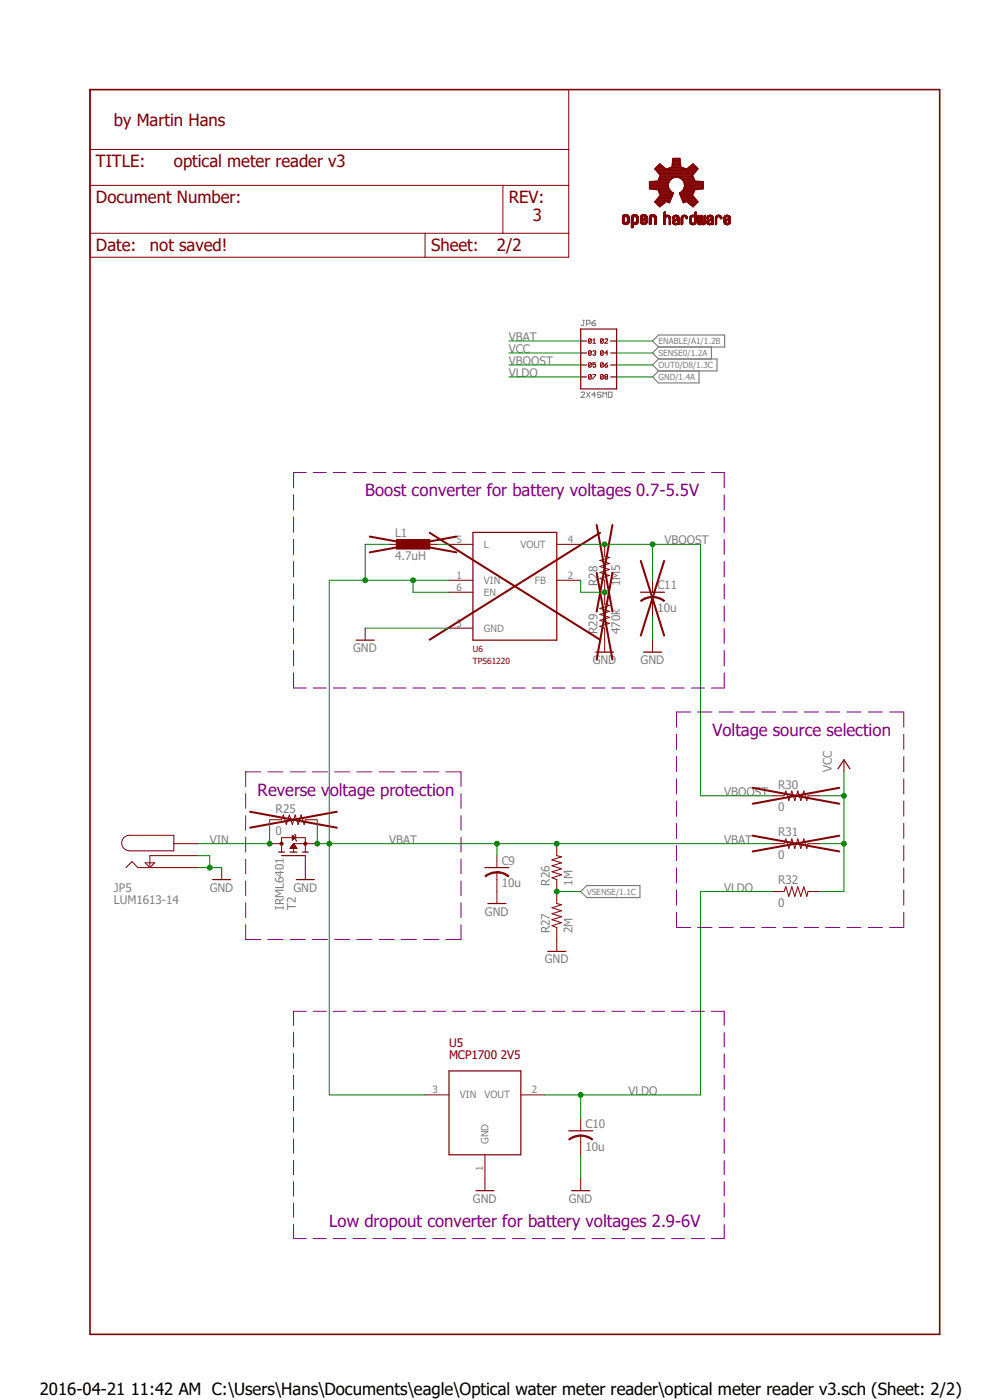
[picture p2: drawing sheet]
<svg xmlns="http://www.w3.org/2000/svg" width="210mm" height="297mm" viewBox="0 0 210 297" stroke-linecap="round" stroke-linejoin="round" font-family="sans-serif">
<path d="M18.6 18.5l181.1 265M199.7 18.5l-181.1 265" fill="none" stroke="#fff" stroke-width=".21"/>
<path d="M123.6 67.9h.4M123.8 67.9v1l-.2 .2-.4-.2M124.4 68.7h.6l.2-.2v-.4l-.2-.2h-.6v1.2M125.6 68.5h.6l.2 .4-.6 .2-.2-.2zM126.4 67.9l-.5 .2-.3 .4M123.2 83.4l.2-.2h.4l.2 .2v.2l-.8 .7h.8M124.4 83.2l.8 1.1M125.2 83.2l-.8 1.1M126.4 83.8h-.8l.6-.6v1.1M127.5 83.4l-.2-.2h-.4l-.2 .2 .2 .4h.4l.2 .1-.2 .4h-.4l-.2-.1M127.9 84.3v-1.1l.4 .4 .4-.4v1.1M129.1 83.2h.6l.1 .2v.8l-.1 .1h-.6z" fill="none" stroke="#808080" stroke-width=".21"/>
<path d="M138.4 72.3l1.3-1.2h14v2.5h-14zM139.7 78.7l-1.3 1.3 1.3 1.2h8.6v-2.5M139.7 76.2h12.4v2.5h-12.4M139.7 76.2l-1.3 1.2 1.3 1.3M139.7 73.6l-1.3 1.3 1.3 1.3M150.9 73.6v2.6M123.2 189.1l1.3-1.2h11.3v2.5h-11.3z" fill="none" stroke="#808080" stroke-width=".25"/>
<path d="M95.2 115.5h5.1M118.1 115.5h5.1M95.2 123.1h5.1M95.2 125.6h5.1M95.2 133.3h5.1M118.1 123.1h5.1M138.4 126.7v1.5" fill="none" stroke="#800000" stroke-width=".21"/>
<path d="M100.3 112.9h17.8v22.9h-17.8zM135.9 125.6h5.1" fill="none" stroke="#800000" stroke-width=".25"/>
<path d="M91.1 113l36.2 22.7M127.3 113l-36.2 22.7" fill="none" stroke="#800000" stroke-width=".42"/>
<path d="M138.4 126.5a4 4 0 0 1 2.6 .9l-.2 .2a4.1 4.1 0 0 0-2.4-.8z" fill-rule="evenodd" fill="#800000"/>
<path d="M138.4 126.5a4 4 0 0 1 2.6 .9l-.2 .2a4.1 4.1 0 0 0-2.4-.8z" fill="none" stroke="#800000" stroke-width=".21"/>
<path d="M135.9 127.4a3.6 3.6 0 0 1 2.5-.9v.3a4.1 4.1 0 0 0-2.4 .8z" fill-rule="evenodd" fill="#800000"/>
<path d="M135.9 127.4a3.6 3.6 0 0 1 2.5-.9v.3a4.1 4.1 0 0 0-2.4 .8zM138.4 123.1v2.5M138.4 128.2v2.5" fill="none" stroke="#800000" stroke-width=".21"/>
<path d="M135.9 119l5 15.8M140.9 119l-5 15.8" fill="none" stroke="#800000" stroke-width=".42"/>
<path d="M84.1 114.5h7.1v2h-7.1z" fill-rule="evenodd" fill="#800000"/>
<path d="M82.5 115.5h2.6M84.1 114.5h7.1v2h-7.1zM90.2 115.5h2.5M105.4 185.1v1.5" fill="none" stroke="#800000" stroke-width=".21"/>
<path d="M78.4 113.8l18.4 3.4M96.8 113.8l-18.4 3.4" fill="none" stroke="#800000" stroke-width=".42"/>
<path d="M102.9 184.1h5" fill="none" stroke="#800000" stroke-width=".25"/>
<path d="M105.4 184.9a4.2 4.2 0 0 1 2.6 .9l-.2 .2a3.8 3.8 0 0 0-2.4-.8z" fill-rule="evenodd" fill="#800000"/>
<path d="M105.4 184.9a4.2 4.2 0 0 1 2.6 .9l-.2 .2a3.8 3.8 0 0 0-2.4-.8z" fill="none" stroke="#800000" stroke-width=".21"/>
<path d="M102.9 185.8l.2-.2a3.7 3.7 0 0 1 2.3-.6v.2a3.9 3.9 0 0 0-2.4 .8z" fill-rule="evenodd" fill="#800000"/>
<g fill="none" stroke="#800000" stroke-width=".21">
<path d="M19.1 19h101.5v35.6h-101.5zM19.1 39.3h101.5M19.1 31.7h101.5M106.7 39.3v10.2M19.1 49.5h101.5M90.2 49.5v5.1M128.3 115.5v2.5l1 .3-2 .6 2 .6-2 .7 2 .6-2 .7 2 .6-2 .6 1 .4v5.1l1 .2-2 .7 2 .6-2 .6 2 .7-2 .6 2 .6-2 .7 1 .4v5M77.5 133.3v2.5M138.4 135.8v2.5M163.8 168.8h2.5l.4-1 .6 2 .7-2 .6 2 .6-2 .7 2 .6-2 .7 2 .2-1h2.5M163.8 179h2.5l.4-1 .6 2 .7-2 .6 2 .6-2 .7 2 .6-2 .7 2 .2-1h2.5M179 161.2v2.5"/>
<path d="M47 184.1v2.5M102.9 185.8l.2-.2a3.7 3.7 0 0 1 2.3-.6v.2a3.9 3.9 0 0 0-2.4 .8zM105.4 181.5v2.6M105.4 186.6v2.5M163.8 189.1h2.5l.4-1 .6 2.1 .7-2.1 .6 2.1 .6-2.1 .7 2.1 .6-2.1 .7 2.1 .2-1.1h2.5M123.2 240.9v1.5"/>
</g>
<path d="M126.6 111.4l3.3 18.4M129.9 111.4l-3.3 18.4M126.6 121.5l3.3 18.4M129.9 121.5l-3.3 18.4M159.7 167.1l18.4 3.4M159.7 177.3l18.4 3.3M178.1 167.1l-18.4 3.4M178.1 177.3l-18.4 3.3" fill="none" stroke="#800000" stroke-width=".42"/>
<path d="M75.6 135.8h3.8M126.4 138.3h3.8M136.5 138.3h3.8M177.8 163.1l1.2-1.9 1.3 1.9M45.1 186.6h3.8M120.6 239.9h5.1" fill="none" stroke="#800000" stroke-width=".25"/>
<path d="M19.1 19h180.2v264.1h-180.2z" fill="none" stroke="#800000" stroke-width=".34"/>
<path d="M123.2 240.8a4 4 0 0 1 2.5 .9l-.1 .2a4.1 4.1 0 0 0-2.4-.9z" fill-rule="evenodd" fill="#800000"/>
<path d="M123.2 240.8a4 4 0 0 1 2.5 .9l-.1 .2a4.1 4.1 0 0 0-2.4-.9z" fill="none" stroke="#800000" stroke-width=".21"/>
<path d="M120.7 241.7a3.6 3.6 0 0 1 2.5-.9v.2a4.1 4.1 0 0 0-2.4 .9z" fill-rule="evenodd" fill="#800000"/>
<path d="M62.5 177l.2 .2v1l.3 .3M64.8 179h-2.5v1.8M59.7 180.8v-3.1h5.1v3.1M123.2 237.4v2.5M120.7 241.7a3.6 3.6 0 0 1 2.5-.9v.2a4.1 4.1 0 0 0-2.4 .9zM123.2 242.4v2.6M123.2 250.1v2.5" fill="none" stroke="#800000" stroke-width=".21"/>
<path d="M59.1 180.8h1.3M59.7 181.5h5.1M61.5 180.8h1.5M64.1 180.8h1.3M121.3 252.6h3.8" fill="none" stroke="#800000" stroke-width=".25"/>
<circle cx="64.8" cy="179" r=".33" fill="#800000"/>
<circle cx="64.8" cy="179" r=".33" fill="none" stroke="#800000" stroke-width=".21"/>
<circle cx="59.7" cy="179" r=".33" fill="#800000"/>
<g fill="none" stroke="#800000" stroke-width=".21">
<path d="M132 47h.5M132 46.9h.4M132 46.8h.4M132 46.7h.4M132 46.6h.4M132 46.5h.4M132 46.4h.4M132 46.3h.4M132 46.2h.4M132 46.1h.5M132.1 47.2h.6M132.1 47.2h.5"/>
<path d="M132.1 47.1h.4M132.1 46h.5M132.1 45.9h.5M132.1 47.3h1.3M132.1 45.9h1.3M132.2 47.4h1.1M132.2 45.8h1.2M132.2 45.8h1.1M132.2 47.5h1.1M132.2 45.7h1.1M132.3 47.5h.9M132.3 45.7h1"/>
<path d="M132.3 45.6h.9M132.4 47.6h.7M132.5 45.6h.5M132.5 47.6h.5M132.5 46l-.4 .1M132.6 45.5h.3M132.7 47.7h.1M132.8 47.2h.6M132.9 45.9h.5M132.9 47.2h.6M132.9 46h.6M133 47.2h.5"/>
<path d="M133 47.1h.5M133 46h.5M133.1 47h.4M133.1 46.9h.4M133.1 46.8h.4M133.1 46.7h.4M133.1 46.6h.4M133.1 46.5h.4M133.1 46.4h.4M133.1 46.3h.4M133.1 46.2h.4M133.1 46.1h.4"/>
<path d="M133.9 48.3h.4M133.9 48.2h.4M133.9 48.1h.4M133.9 48h.4M133.9 47.9h.4M133.9 47.8h.4M133.9 47.7h.4M133.9 47.6h.5M133.9 47.6h1.1M133.9 47.5h1.3M133.9 47.4h1.4M133.9 47.2h.7"/>
<path d="M133.9 47.2h.6M133.9 47.1h.5M133.9 47h.5M133.9 46.9h.4M133.9 46.8h.4M133.9 46.7h.4M133.9 46.6h.4M133.9 46.5h.4M133.9 46.4h.4M133.9 46.3h.4M133.9 46.2h.4M133.9 46.2h.5"/>
<path d="M133.9 46.1h.5M134 48.3h.1M134 48.3h.2M134 46h.5M134 45.9h.5M134 45.9h1.3M134.1 45.8h1.2M134.2 45.7h1M134.2 45.6h.9M134.5 47.6h.4M134.5 45.6h.5M134.5 45.5h.3"/>
<path d="M134.6 47.7h.1M134.7 47.2h.6M134.8 45.9h.5M134.8 47.2h.6M134.9 46h.5M134.9 47.2h.5M135 47.1h.4M135 47h.4M135 46.9h.4M135 46.2h.4M135 46.1h.4M135 46.8h.4"/>
<path d="M135 46.7h.4M135 46.6h.4M135 46.5h.4M135 46.4h.4M135 46.3h.4M135.2 47.5h-1.3M135.3 47.3h-1.4M135.9 47.2h.5M135.9 47.1h.4M135.9 47h.4M135.9 46.9h.4M135.9 46.8h.6"/>
<path d="M135.9 46.8h.7M135.9 46.7h.8M135.9 46.6h1.1M135.9 46.6h1.2M135.9 46.5h1.3M135.9 46.4l1.4 .1M135.9 46.4h.3M135.9 46.3h.3M135.9 46.2h.4M135.9 46.1h.4M135.9 46h.5M135.9 47.3h1.3"/>
<path d="M135.9 47.2h.6M135.9 45.9h.6M135.9 45.9h1.3M136 45.8h1.2M136 47.4h1.1M136 47.4h1.2M136.1 47.5h1M136.1 45.7h1M136.1 47.5h.9M136.1 45.6h.9M136.3 47.6h.6M136.3 45.6h.6"/>
<path d="M136.4 47.6h.4M136.4 46.9h-.5M136.4 46.4h.9M136.4 45.5h.3M136.5 47.7h.2M136.5 46.4h.8M136.7 46.3h.6M136.7 47.2h.5M136.7 45.9h.5M136.7 46h.6M136.8 47.2h.5M136.8 46h.5"/>
<path d="M136.9 47.1h.4M136.9 46.2h.4M136.9 46.1h.4M136.9 47h.4M136.9 46.7h-1M136.9 46.9h.4M137 46.8h.3M137.2 46.7h.1M137.2 46.7v.1M137.8 47.6h.2M137.8 47.5h.3M137.8 47.4h.3"/>
<path d="M137.8 47.3h.3M137.8 47.2h.3M137.8 47.1h.3M137.8 47h.3M137.8 46.9h.3M137.8 46.8h.3M137.8 46.7h.3M137.8 46.6h.3M137.8 46.5h.3M137.8 46.4h.3M137.8 46.3h.3M137.8 46.2h.3"/>
<path d="M137.8 46.1h.4M137.8 47.6h.1M137.8 46h.5M137.8 45.9h.6M137.8 45.9h1.3M137.9 45.8h1.2M138 45.7h1M138 45.6h.9M138.1 47.5h-.3M138.3 46l-.5 .1M138.3 45.6h.5M138.3 45.5h.3"/>
<path d="M138.6 45.9h.5M138.7 46h.5M138.7 46l.5 .1M138.8 46.1h.4M138.9 47.6h.2M138.9 47.5h.3M138.9 47.4h.3M138.9 47.3h.3M138.9 47.2h.3M138.9 47.1h.3M138.9 47h.3M138.9 46.9h.3"/>
<path d="M138.9 46.8h.3M138.9 46.7h.3M138.9 46.6h.3M138.9 46.5h.3M138.9 46.4h.3M138.9 46.3h.3M138.9 46.2h.3M138.9 47.6h.1M139.2 47.5h-.3M140.9 47.6h.2M140.9 47.5h.3M140.9 47.4h.3"/>
<path d="M140.9 47.3h.3M140.9 47.2h.3M140.9 47.1h.3M140.9 47h.3M140.9 46.9h.3M140.9 46.8h.3M140.9 46.7h.3M140.9 46.6h.3M140.9 46.5h.3M140.9 46.4h.3M140.9 46.3h.3M140.9 46.2h.3"/>
<path d="M140.9 46.1h.3M140.9 46.1h.4M140.9 46h.6M140.9 45.9h1.2M140.9 45.8h1.2M140.9 45.8h1.1M140.9 45.7h1M140.9 45.7h.3M140.9 45.6h.3M140.9 45.5h.3M140.9 45.4h.3M140.9 45.3h.3"/>
<path d="M140.9 45.2h.3M140.9 45.1h.3M140.9 47.7h.1M140.9 45h.3M141.2 47.5h-.3M141.3 45.7h.5M141.4 46l-.5 .1M141.5 45.6h.1M141.7 46h.5M141.8 46h.4M141.9 46.1h.3M141.9 46.3h.3"/>
<path d="M141.9 46.2h.3M142 47.6h.1M142 47.6h.2M142 47.5h.2M142 47.4h.2M142 47.3h.2M142 47.2h.2M142 47.1h.2M142 47h.2M142 46.9h.2M142 46.8h.2M142 46.7h.2"/>
<path d="M142 46.6h.2M142 46.5h.2M142 46.4h.2M142.1 47.7h-.1M142.2 47.5h-.2M142.7 47.3h.4M142.7 47.2h.3M142.7 47h.3M142.7 47h.4M142.7 46.9h.4M142.7 46.4h.1M142.7 46.4h.3"/>
<path d="M142.7 46.3h.3M142.7 46.2h.3M142.7 46.1h.3M142.7 47.4h.9M142.7 47.4h.5M142.7 46.1h.4M142.8 47.5h.8M142.8 46.8h.6M142.8 46.8h.7M142.8 46h.5M142.8 45.9h1.2M142.9 46.7h.7"/>
<path d="M142.9 45.9h1M142.9 47.6h.7M142.9 46.7h1.2M142.9 45.8h1M143 45.8h.8M143 47.1h-.3M143 46.2l-.3 .1M143 47.6h.6M143.1 47.7h.5M143.1 45.7h.6M143.1 46.6h1M143.1 45.7h.5"/>
<path d="M143.2 46l-.5 .1M143.2 46.6h.9M143.3 47.7h.1M143.3 47.4h.3M143.3 46.9h-.6M143.3 46.5h.8M143.3 45.6h.2M143.4 47.7h.1M143.4 46.5h.7M143.5 46h.5M143.6 46l.4 .1M143.6 46.4h.5"/>
<path d="M143.7 46.1h.3M143.7 46.7h.4M143.7 46.4h.4M143.7 46.2h.4M143.7 46.1h.4M143.8 47.7h.1M143.8 47.6h.1M143.8 47.6h.3M143.8 47.5h.3M143.8 47.4h.3M143.8 47.3h.3M143.8 47.2h.3"/>
<path d="M143.8 47.1h.3M143.8 47h.3M143.8 46.9h.3M143.8 46.8h.3M143.8 46.3h.3M143.8 46.2h.3M144.5 47.6h.2M144.5 47.5h.3M144.5 47.4h.3M144.5 47.3h.3M144.5 47.2h.3M144.5 47.1h.3"/>
<path d="M144.5 47h.3M144.5 46.9h.3M144.5 46.8h.3M144.5 46.7h.3M144.5 46.6h.3M144.5 46.5h.3M144.5 46.4h.3M144.5 46.3h.3M144.5 46.2h.3M144.5 46.1h.4M144.6 47.7h-.1M144.6 46h.5"/>
<path d="M144.6 45.9h1.2M144.7 45.9h1M144.7 45.8h1M144.8 45.8h.8M144.9 45.7h.6M145 46l-.4 .1M145.1 45.6h.1M145.3 46h.5M145.4 46l.4 .1M145.5 46.1h.3M145.5 46.2h.3M145.6 46.4h.2"/>
<path d="M145.6 46.3h.2M145.6 46.2l.3 .1M146.3 47.1h.3M146.3 47h.3M146.3 46.9h.3M146.3 46.8h.3M146.3 46.7h.3M146.3 46.6h.3M146.3 46.5h.3M146.3 46.4h.3M146.3 46.3h.3M146.3 47.3h.5"/>
<path d="M146.3 47.2h.4M146.3 47.2h.3M146.3 46.2h.3M146.3 46.1h.4M146.4 47.4h1.2M146.4 47.4h.6M146.4 46h.5M146.4 45.9h1.3M146.5 47.5h1M146.5 45.9h1.2M146.5 45.8h1.2M146.6 47.6h.8"/>
<path d="M146.6 45.8h1.1M146.7 45.7h1M146.7 47.6h.6M146.7 45.7h.5M146.8 47.7h.4M146.8 46l-.5 .1M146.9 47.7h.1M146.9 45.6h.2M147 47.7h.1M147.1 47.4h.5M147.1 46h.6M147.2 47.3h.4"/>
<path d="M147.2 46h.5M147.3 47.2h.3M147.3 47.2h.4M147.3 46.1h.4M147.4 47.2h.3M147.4 47h.3M147.4 46.9h.3M147.4 46.8h.3M147.4 46.7h.3M147.4 46.6h.3M147.4 46.5h.3M147.4 46.4h.3"/>
<path d="M147.4 46.3h.3M147.4 46.2h.3M147.4 45.7h.3M147.4 45.6h.3M147.4 45.5h.3M147.4 45.4h.3M147.4 45.3h.3M147.4 45.2h.3M147.4 45.1h.3M147.4 45h.3M147.7 47.1h-.3M148 47.2h.3"/>
<path d="M148 47.1h.3M148 47h.3M148 46.9h.3M148 46.8h.3M148 46.7h.3M148 46.6h.3M148 46.5h.3M148 46.4h.3M148 46.3h.3M148 46.2h.3M148 46.1h.3M148 46h.3"/>
<path d="M148 45.9h.3M148 45.8h.3M148 47.4h1.6M148 47.3h.3M148 47.5h1.6M148.1 47.5h1.5M148.1 45.7h.2M148.1 47.6h1.4M148.2 47.6h.5M148.3 47.7h.4M148.5 47.7h.1M148.6 47.3h.5"/>
<path d="M148.6 47.2h.4M148.6 47h.4M148.6 46.9h.4M148.6 46.8h.4M148.6 46.7h.4M148.7 47.1h.3M148.7 46.8h.3M148.7 46.7h.3M148.7 46.6h.3M148.7 46.5h.3M148.7 46.4h.3M148.7 46.3h.3"/>
<path d="M148.7 46.2h.3M148.7 46.1h.3M148.7 46h.3M148.7 45.9h.3M148.7 45.8h.3M148.8 45.7h.2M148.9 47.6h.5M149 47.7h.4M149.3 47.3h.3M149.4 47.2h.2M149.4 47.1h.2M149.4 47h.2"/>
<path d="M149.4 46.9h.2M149.4 46.8h.2M149.4 46.7h.2M149.4 46.6h.2M149.4 46.5h.2M149.4 46.4h.2M149.4 46.3h.2M149.4 46.2h.2M149.4 46.1h.2M149.4 46h.2M149.4 45.9h.2M149.4 45.8h.2"/>
<path d="M149.5 45.7h.1M149.9 47.3h.5M149.9 47.2h.4M149.9 47.2h.3M149.9 47.1h.3M149.9 47h.4M149.9 46.9h.5M149.9 46.4h.2M149.9 46.4h.3M149.9 46.3h.3M149.9 46.2h.3M149.9 46.2h.4"/>
<path d="M150 47.4h.8M150 46.1h.3M150 47.5h.8M150 46.8h.7M150 46h.5M150.1 47.5h.7M150.1 46.8h.6M150.1 45.9h1.1M150.1 46.7h.8M150.2 45.8h.9M150.2 47.6h.6M150.2 45.8h.8"/>
<path d="M150.3 47.6h.5M150.3 47.7h.5M150.3 45.7h.6M150.4 46.6h.9M150.4 45.7h.5M150.4 46l-.4 .1M150.5 47.7h.1M150.5 46.6h.8M150.5 46.9h-.5M150.5 46.5h.8M150.6 47.7h.1M150.6 45.6h.1"/>
<path d="M150.7 46.5h.6M150.7 46h.5M150.8 46h.5M150.9 46.4h.4M150.9 46.1h.4M151 46.4h.3M151 46.1h.3M151 46.7h.3M151 46.3h.3M151 46.2h.3M151 47.7h.1M151 47.6h.2"/>
<path d="M151 47.6h.3M151 47.5h.3M151 47.4h.3M151 47.3h.3M151 47.2h.3M151 47.1h.3M151 47h.3M151 46.9h.3M151 46.8h.3M151.3 46.7h-1.1M151.8 47.6h.1M151.8 47.6h.2"/>
<path d="M151.8 47.5h.2M151.8 47.4h.2M151.8 47.3h.2M151.8 47.2h.2M151.8 47.1h.2M151.8 47h.2M151.8 46.9h.2M151.8 46.8h.2M151.8 46.7h.2M151.8 46.6h.2M151.8 46.5h.2M151.8 46.4h.2"/>
<path d="M151.8 46.3h.2M151.8 46.2h.3M151.8 46.1h.3M151.8 47.7h.1M151.8 46h.6M151.8 45.9h1.2M151.9 45.9h1.1M151.9 45.8h1.1M152 45.8h.9M152.1 46.2l-.3 .1M152.1 45.7h.6M152.2 45.7h.5"/>
<path d="M152.2 46l-.4 .1M152.4 45.6h.1M152.5 46h.5M152.7 46l.4 .1M152.7 46.1h.4M152.8 46.1h.3M152.8 46.4h.2M152.8 46.4h.3M152.8 46.3h.3M152.8 46.2h.3M153.6 47.2h.4M153.6 47.2h.3"/>
<path d="M153.6 47.1h.3M153.6 47h.3M153.6 46.9h.3M153.6 46.8h.7M153.6 46.7h.9M153.6 46.6h1.1M153.6 46.6h.3M153.6 46.5h.3M153.6 46.4h.3M153.6 46.3h.3M153.6 46.2h.3M153.6 46.1h.3"/>
<path d="M153.6 47.3h.5M153.7 47.4h1.1M153.7 47.4h.5M153.7 46h.4M153.7 45.9h1.1M153.7 47.5h1M153.8 47.5h.9M153.8 45.8h.9M153.8 47.6h.8M153.8 45.8h.8M153.9 47.6h.7M153.9 45.7h.7"/>
<path d="M154 47.7h.5M154 45.7h.5M154.1 46.6h.7M154.1 46l-.5 .1M154.1 46.9h-.5M154.1 46.5h.8M154.2 45.6h.1M154.2 47.7h.1M154.3 47.7h.1M154.3 47.4h.5M154.3 46h.5M154.4 46.4h.5"/>
<path d="M154.4 46h.5M154.5 46.4h.4M154.6 47.2h.3M154.6 46.1h.3M154.6 46.3h.3M154.6 46.2h.3M154.6 47h.3M154.6 46.7h-1M154.7 46.9h.2M154.8 46.9h.1M154.9 47.3h-.5M154.9 47.1h-.3"/>
<path d="M154.9 46.4l-.6 .1M125.4 72l-.1-.1-.5 .1v.6M125.4 74.5l-.1-.1-.5 .1v.7M125.4 77.1l-.1-.1-.5 .1v.6M125.4 79.6l-.1-.1h-.3l-.2 .8M125.4 72l-.1 .8h-.3l-.2-.2M125.4 74.5l-.1 .9h-.3l-.2-.2M125.4 77.1l-.1 .8h-.3l-.2-.2M125.4 79.6l-.1 .8h-.3l-.2-.1M125.4 72l-.6 .6M125.4 74.5l-.6 .7M125.4 77.1l-.6 .6"/>
<path d="M125.4 79.6l-.6 .7M125.8 72.8h.6M125.8 72.2l.3-.3v.9M125.8 74.5l.4-.1 .2 .1-.2 .4M125.8 79.5h.6l-.6 .9M126.1 74.9h.1M126.2 74.9l.2 .1-.2 .4h-.3l-.1-.2M126.4 77h-.6v.4l.3-.1 .3 .1-.2 .5h-.3l-.1-.2M128 72l-.2-.1-.4 .1v.6M128 74.5l-.2-.1-.4 .1v.7M128 72l-.2 .8h-.3l-.1-.2M128 77.1l-.2-.1-.4 .1v.6"/>
<path d="M128 79.6l-.2-.1h-.3l-.1 .8M128 74.5l-.2 .9h-.3l-.1-.2M128 77.1l-.2 .8h-.3l-.1-.2M128 79.6l-.2 .8h-.3l-.1-.1M128 72l-.6 .6M128 74.5l-.6 .7M128 77.1l-.6 .6M128 79.6l-.6 .7M128.3 72l.1-.1 .5 .1-.6 .8h.6M128.3 77.4h.5l.1 .3-.1 .2h-.4zM128.4 80l-.1-.2 .1-.3h.4l.1 .1-.1 .4M128.4 80l-.1 .1 .1 .3h.4l.1-.1-.1-.3"/>
<path d="M128.4 80h.4M128.9 74.9h-.6l.5-.5v1M128.9 77l-.6 .4M26.2 177.8l.8-.6h.5h9.4v3.3h-9.4a1.66 1.66 0 0 1-1.5-1 1.66 1.66 0 0 1 .2-1.7zM36.9 179h5.1M57.2 179h2.5M57.2 173.9h2.5l.4-1 .6 2 .7-2 .6 2 .6-2 .6 2 .7-2 .6 2 .3-1h2.5M61.6 179.9h1.3M61.6 179.8h1.3M61.7 179.7h1.1M61.8 179.6h.9M61.8 179.5h.9"/>
<path d="M61.9 179.4h.7M62 177.2l.7 .5-.7 .5zM62 178.2h.1M62 178.1h.2M62 178h.4M62 177.9h.5M62 177.8h.6M62 177.7h.7M62 177.6h.7M62 177.5h.5M62 177.5h.4M62 177.4h.2"/>
<path d="M62 177.3h.1M62 179.3h.5M62.1 179.2h.3M62.2 179h.1M62.3 179l.7 1h-1.5zM64.8 179h2.5M118.1 179v2.5l1 .3-2 .6 2 .6-2 .7 2 .6-2 .7 2 .6-2 .6 1 .4v5.1l1 .2-2 .7 2 .6-2 .6 2 .7-2 .6 2 .6-2 .7 1 .4v5M26.7 184.1l1.3-1.3 1.3 1.3h12.7M30.8 183h2l-1 1.1zM42 181.5h-10.2v2.6M64.8 181.5v5.1M105.4 189.1v2.6"/>
<path d="M90.2 232.3h5M110.5 232.3h5.1M102.9 245v7.6"/>
<circle cx="59.7" cy="179" r=".33"/>
</g>
<path d="M53 172.2l18.5 3.4M71.5 172.2l-18.5 3.4" fill="none" stroke="#800000" stroke-width=".42"/>
<g fill="none" stroke="#800000" stroke-width=".25">
<path d="M123.2 69.8h7.6v12.7h-7.6zM123.2 72.3h1.3M123.2 74.9h1.3M123.2 77.4h1.3M123.2 80h1.3M129.5 72.3h1.3M129.5 74.9h1.3M129.5 77.4h1.3M129.5 80h1.3M62.9 186.6h3.8M103.5 191.7h3.8M116.2 201.8h3.8"/>
<path d="M95.2 227.2h15.3v17.8h-15.3zM101 252.6h3.8"/>
</g>
<g fill="none" stroke="#800000" stroke-width=".38">
<path d="M137.8 40h4M137.8 39.7h3.9M137.8 39.3h3.9M137.8 39h3.9M137.8 38.7h4M139 35.9h2.2M139.3 36.2h8.4M139.3 35.5h1.5M139.5 36.5h7.9M139.6 35.2h.9M139.7 38.4h2.3M139.8 38.1h2.4"/>
<path d="M139.8 36.8h7.4M139.9 37.8h2.8M139.9 34.9h.2M140 37.4h6.9M140.1 37.1h6.8M141.6 35.9h3.7M141.7 39.3l.2 .9 .9 .8-.8 2-.6-.3-1.4 1.1-1-1M141.7 39v.3M141.8 38.7l-.1 .3M141.8 38.7a1.79 1.79 0 0 1 2-1.1 1.79 1.79 0 0 1 1.5 1.8M142.5 35.5h2M142.6 35.2h1.8"/>
<path d="M142.7 34.9h1.6M142.7 34.6h1.6M142.7 34.2h1.5M142.7 34h1.5M144.4 37.8h2.7M144.8 38.1h2.4M145 38.4h2.3M145.2 40h3.9M145.2 38.7h3.9M145.2 39.7l-.5 .9-.5 .4 .8 2 .6-.3 1.4 1.1 1-1M145.2 39.7h3.9M145.2 39h3.9"/>
<path d="M145.3 39.4l-.1 .3M145.3 39.3h3.8M145.8 35.9h2.2M146.1 35.5h1.6M146.5 35.2h.9M146.9 34.9h.2M137.8 40v-1.4l1.9-.2 .5-1.1-1.2-1.5 1-1 1.4 1.2 1.2-.5 .2-1.8h1.4l.2 1.8 1.2 .5 1.4-1.2 1 1-1.2 1.5 .5 1.1 1.8 .2v1.4M137.8 40l1.9 .2 .5 1.2-1.2 1.4M139 42.8h2.2M139.2 42.5h3M139.3 43.1h1.5M139.5 42.2h2.8"/>
<path d="M139.6 43.5h.8M139.7 40.3h2.3M139.8 41.9h2.7M139.8 40.6h2.5M139.9 40.9h2.8M140 43.8h.1M140 41.6h2.6M140.1 41.2h2.6M141.7 42.8h.3M144.3 41.2h2.6M144.3 40.9h2.8M144.4 41.6h2.5"/>
<path d="M144.6 41.9h2.6M144.7 42.2h2.8M144.7 40.6h2.5M144.8 42.5h2.9M144.9 42.8h.3M145 40.3h2.3M145.8 42.8h2.2M146.2 43.1h1.5M146.6 43.5h.8M147 43.8h.1M149.1 40l-1.8 .2-.5 1.2 1.2 1.4"/>
</g>
<path d="M130.8 80h7.6M77.5 133.3h17.7M138.4 130.7v5.1M42 184.1h5M42 181.5h2.5v2.6M123.2 245v5.1" fill="none" stroke="#008000" stroke-width=".21"/>
<circle cx="44.5" cy="184.1" r=".51" fill="#008000"/>
<g fill="none" stroke="#008000" stroke-width=".21">
<path d="M92.7 115.5h2.5M67.3 173.9v5.1h96.5"/>
<circle cx="44.5" cy="184.1" r=".51"/>
</g>
<circle cx="67.3" cy="179" r=".51" fill="#008000"/>
<g fill="none" stroke="#008000" stroke-width=".21">
<path d="M95.2 123.1h-7.6v2.5h7.6"/>
<circle cx="67.3" cy="179" r=".51"/>
</g>
<circle cx="87.6" cy="123.1" r=".51" fill="#008000"/>
<g fill="none" stroke="#008000" stroke-width=".21">
<path d="M77.5 115.5h5M69.8 123.1v55.9"/>
<circle cx="87.6" cy="123.1" r=".51"/>
</g>
<circle cx="69.8" cy="179" r=".51" fill="#008000"/>
<g fill="none" stroke="#008000" stroke-width=".21">
<path d="M77.5 115.5v7.6M69.8 123.1h17.8M69.8 179v53.3h20.4M105.4 179v2.5"/>
<circle cx="69.8" cy="179" r=".51"/>
</g>
<circle cx="105.4" cy="179" r=".51" fill="#008000"/>
<circle cx="105.4" cy="179" r=".51" fill="none" stroke="#008000" stroke-width=".21"/>
<circle cx="77.5" cy="123.1" r=".51" fill="#008000"/>
<circle cx="77.5" cy="123.1" r=".51" fill="none" stroke="#008000" stroke-width=".21"/>
<circle cx="118.1" cy="179" r=".51" fill="#008000"/>
<g fill="none" stroke="#008000" stroke-width=".21">
<path d="M107.9 72.3h15.3M123.2 123.1v2.5h5.1"/>
<circle cx="118.1" cy="179" r=".51"/>
</g>
<circle cx="128.3" cy="125.6" r=".51" fill="#008000"/>
<g fill="none" stroke="#008000" stroke-width=".21">
<path d="M123.2 115.5h15.2v7.6"/>
<circle cx="128.3" cy="125.6" r=".51"/>
</g>
<circle cx="128.3" cy="115.5" r=".51" fill="#008000"/>
<circle cx="128.3" cy="115.5" r=".51" fill="none" stroke="#008000" stroke-width=".21"/>
<circle cx="138.4" cy="115.5" r=".51" fill="#008000"/>
<g fill="none" stroke="#008000" stroke-width=".21">
<path d="M107.9 77.4h15.3M138.4 115.5h10.2v53.3h15.2M163.8 189.1h-15.2v43.2h-33M123.2 232.3v5.1"/>
<circle cx="138.4" cy="115.5" r=".51"/>
</g>
<circle cx="123.2" cy="232.3" r=".51" fill="#008000"/>
<g fill="none" stroke="#008000" stroke-width=".21">
<path d="M107.9 80h15.3M173.9 179h5.1M173.9 168.8h5.1M179 163.7v25.4h-5.1"/>
<circle cx="123.2" cy="232.3" r=".51"/>
</g>
<circle cx="179" cy="168.8" r=".51" fill="#008000"/>
<circle cx="179" cy="168.8" r=".51" fill="none" stroke="#008000" stroke-width=".21"/>
<circle cx="179" cy="179" r=".51" fill="#008000"/>
<g fill="none" stroke="#008000" stroke-width=".21">
<path d="M107.9 74.9h15.3M130.8 74.9h7.6M130.8 77.4h7.6M130.8 72.3h7.6M57.2 173.9v5.1h-15.2"/>
<circle cx="179" cy="179" r=".51"/>
</g>
<circle cx="57.2" cy="179" r=".51" fill="#008000"/>
<g fill="none" stroke="#008000" stroke-width=".21">
<path d="M118.1 189.1h5.1"/>
<circle cx="57.2" cy="179" r=".51"/>
</g>
<circle cx="118.1" cy="189.1" r=".51" fill="#008000"/>
<circle cx="118.1" cy="189.1" r=".51" fill="none" stroke="#008000" stroke-width=".21"/>
<g fill="none" stroke="#800080" stroke-width=".21">
<path d="M62.3 105v3.2M62.3 109.7v3.2M62.3 114.4v3.2M62.3 119.1v3.3M65 100.2h-2.7v3.3M66.5 100.2h2.7M70.7 100.2h2.7M74.9 100.2h2.7M79.1 100.2h2.8M83.4 100.2h2.7M87.6 100.2h2.7M91.8 100.2h2.7"/>
<path d="M96 100.2h2.8M100.2 100.2h2.8M104.5 100.2h2.7M108.7 100.2h2.7M112.9 100.2h2.8M117.1 100.2h2.7M121.4 100.2h2.7M125.6 100.2h2.7M129.8 100.2h2.7M134 100.2h2.7M138.3 100.2h2.7M142.5 100.2h2.7"/>
<path d="M146.7 100.2h2.7M150.9 100.2h2.7v3.3M153.6 105v3.2M153.6 109.7v3.2M153.6 114.4v3.2M153.6 119.1v3.3M62.3 123.9v3.2M62.3 128.6v3.2M62.3 133.3v3.2M62.3 138v3.3M153.6 123.9v3.2M153.6 128.6v3.2"/>
<path d="M153.6 133.3v3.2M153.6 138v3.3M62.3 142.7v3.3h2.7M66.5 146h2.7M70.7 146h2.7M74.9 146h2.7M79.1 146h2.8M83.4 146h2.7M87.6 146h2.7M91.8 146h2.7M96 146h2.8M100.2 146h2.8"/>
<path d="M104.5 146h2.7M108.7 146h2.7M112.9 146h2.8M117.1 146h2.7M121.4 146h2.7M125.6 146h2.7M129.8 146h2.7M134 146h2.7M138.3 146h2.7M142.5 146h2.7M143.5 155.8v3.2M146.5 151h-3v3.3"/>
<path d="M146.7 146h2.7M148 151h3M152.5 151h3.1M153.6 142.7v3.3h-2.7M157.1 151h3M161.6 151h3M166.1 151h3M170.6 151h3.1M175.1 151h3.1M179.7 151h3M184.2 151h3M188.7 151h3v3.3"/>
<path d="M191.7 155.8v3.2M52.1 168.4v3.1M52.1 173v3.1M52.1 177.6v3.2M55.3 163.7h-3.2v3.2M56.8 163.7h3.2M61.6 163.7h3.2M66.3 163.7h3.2M71 163.7h3.2M75.7 163.7h3.2M80.4 163.7h3.3M85.1 163.7h3.2"/>
<path d="M89.9 163.7h3.2M94.6 163.7h3.2v3.2M97.8 168.4v3.1M97.8 173v3.1M97.8 177.6v3.2M143.5 160.5v3.2M143.5 165.2v3.2M143.5 169.9v3.2M143.5 174.7v3.2M143.5 179.4v3.2M191.7 160.5v3.2M191.7 165.2v3.2"/>
<path d="M191.7 169.9v3.2M191.7 174.7v3.2M191.7 179.4v3.2M52.1 182.3v3.1M52.1 186.9v3.1M52.1 191.5v3.1M52.1 196.2v3.1h3.2M56.8 199.3h3.2M61.6 199.3h3.2M66.3 199.3h3.2M71 199.3h3.2M75.7 199.3h3.2"/>
<path d="M80.4 199.3h3.3M85.1 199.3h3.2M89.9 199.3h3.2M97.8 196.2v3.1h-3.2M97.8 182.3v3.1M97.8 186.9v3.1M97.8 191.5v3.1M143.5 184.1v3.2M143.5 188.8v3.2M143.5 193.5v3.3h3M148 196.8h3M152.5 196.8h3.1"/>
<path d="M157.1 196.8h3M161.6 196.8h3M166.1 196.8h3M170.6 196.8h3.1M175.1 196.8h3.1M179.7 196.8h3M184.2 196.8h3M191.7 193.5v3.3h-3M191.7 184.1v3.2M191.7 188.8v3.2M62.3 219v3.1M65 214.5h-2.7v3.1"/>
<path d="M66.5 214.5h2.7M70.7 214.5h2.7M74.9 214.5h2.7M79.1 214.5h2.8M83.4 214.5h2.7M87.6 214.5h2.7M91.8 214.5h2.7M96 214.5h2.8M100.2 214.5h2.8M104.5 214.5h2.7M108.7 214.5h2.7M112.9 214.5h2.8"/>
<path d="M117.1 214.5h2.7M121.4 214.5h2.7M125.6 214.5h2.7M129.8 214.5h2.7M134 214.5h2.7M138.3 214.5h2.7M142.5 214.5h2.7M146.7 214.5h2.7M150.9 214.5h2.7v3.1M153.6 219v3.1M62.3 223.6v3M62.3 228.1v3"/>
<path d="M62.3 232.6v3M62.3 237.2v3M153.6 223.6v3M153.6 228.1v3M153.6 232.6v3M153.6 237.2v3M62.3 241.6v3.1M62.3 246.2v3M62.3 250.7v3M62.3 255.2v3M62.3 259.8v3h2.7M153.6 241.6v3.1"/>
<path d="M153.6 246.2v3M153.6 250.7v3M153.6 255.2v3M153.6 259.8v3h-2.7M66.5 262.8h2.7M70.7 262.8h2.7M74.9 262.8h2.7M79.1 262.8h2.8M83.4 262.8h2.7M87.6 262.8h2.7M91.8 262.8h2.7M96 262.8h2.8"/>
<path d="M100.2 262.8h2.8M104.5 262.8h2.7M108.7 262.8h2.7M112.9 262.8h2.8M117.1 262.8h2.7M121.4 262.8h2.7M125.6 262.8h2.7M129.8 262.8h2.7M134 262.8h2.7M138.3 262.8h2.7M142.5 262.8h2.7M146.7 262.8h2.7"/>
</g>
<g font-size="3.6" fill="#800000">
<text x="24.2" y="26.6">by Martin Hans</text>
<text x="20.4" y="35.5">TITLE:</text>
<text x="36.9" y="35.5">optical meter reader v3</text>
<text x="20.4" y="43.1">Document Number:</text>
<text x="108" y="43.1">REV:</text>
<text x="113" y="46.9">3</text>
<text x="20.4" y="53.3">Date:</text>
<text x="31.8" y="53.3">not saved!</text>
<text x="91.4" y="53.3">Sheet:</text>
<text x="105.4" y="53.3">2/2</text>
</g>
<g font-size="3.6" fill="#800080">
<text x="77.5" y="105.3">Boost converter for battery voltages 0.7-5.5V</text>
<text x="151.1" y="156.1">Voltage source selection</text>
<text x="54.7" y="168.8">Reverse voltage protection</text>
<text x="69.9" y="260.2">Low dropout converter for battery voltages 2.9-6V</text>
</g>
<text font-size="3.6" x="8.4" y="296">2016-04-21 11:42 AM C:\Users\Hans\Documents\eagle\Optical water meter reader\optical meter reader v3.sch (Sheet: 2/2)</text>
<g font-size="2.5" fill="#808080">
<text x="108" y="72.3">VBAT</text>
<text x="108" y="77.4">VBOOST</text>
<text x="108" y="74.9">VCC</text>
<text x="108" y="80">VLDO</text>
<text x="83.8" y="118.8">4.7uH</text>
<text x="83.8" y="114">L1</text>
<text x="141" y="115.5">VBOOST</text>
<text x="126.7" y="124.4" transform="rotate(-90 126.7 124.4)">R28</text>
<text x="131.6" y="124.4" transform="rotate(-90 131.6 124.4)">1M5</text>
<text x="139.4" y="125">C11</text>
<text x="139.4" y="129.8">10u</text>
<text x="126.7" y="134.5" transform="rotate(-90 126.7 134.5)">R29</text>
<text x="131.6" y="134.5" transform="rotate(-90 131.6 134.5)">470k</text>
<text x="74.9" y="138.3">GND</text>
<text x="125.7" y="140.9">GND</text>
<text x="135.9" y="140.9">GND</text>
<text x="165.1" y="167.3">R30</text>
<text x="176.5" y="163.7" transform="rotate(-90 176.5 163.7)">VCC</text>
<text x="58.5" y="172.4">R25</text>
<text x="153.6" y="168.8">VBOOST</text>
<text x="165.1" y="172.1">0</text>
<text x="44.5" y="179">VIN</text>
<text x="58.5" y="177.2">0</text>
<text x="82.6" y="179">VBAT</text>
<text x="153.6" y="179">VBAT</text>
<text x="165.1" y="177.5">R31</text>
<text x="106.4" y="183.4">C9</text>
<text x="165.1" y="182.3">0</text>
<text x="24.2" y="191.7">LUM1613-14</text>
<text x="24.2" y="189.1">JP5</text>
<text x="44.5" y="189.1">GND</text>
<text x="62.3" y="189.1">GND</text>
<text x="106.4" y="188.3">10u</text>
<text x="116.6" y="187.9" transform="rotate(-90 116.6 187.9)">R26</text>
<text x="121.4" y="187.9" transform="rotate(-90 121.4 187.9)">1M</text>
<text x="153.6" y="189.1">VLDO</text>
<text x="165.1" y="187.6">R32</text>
<text x="60.2" y="193" transform="rotate(-90 60.2 193)">IRML6401</text>
<text x="62.8" y="193" transform="rotate(-90 62.8 193)">T2</text>
<text x="102.9" y="194.2">GND</text>
<text x="165.1" y="192.4">0</text>
<text x="116.6" y="198" transform="rotate(-90 116.6 198)">R27</text>
<text x="121.4" y="198" transform="rotate(-90 121.4 198)">2M</text>
<text x="115.6" y="204.4">GND</text>
<text x="133.4" y="232.3">VLDO</text>
<text x="124.2" y="239.3">C10</text>
<text x="124.2" y="244.1">10u</text>
<text x="100.3" y="255.1">GND</text>
<text x="120.7" y="255.1">GND</text>
</g>
<g font-size="2.5" fill="#800000">
<text x="95.3" y="222.2">U5</text>
<text x="95.3" y="224.7">MCP1700 2V5</text>
</g>
<g font-size="2.1" fill="#808080">
<text x="96.9" y="115.1">5</text>
<text x="102.7" y="116.2">L</text>
<text x="110.4" y="116.2">VOUT</text>
<text x="120.4" y="115.1">4</text>
<text x="96.9" y="122.8">1</text>
<text x="96.9" y="125.3">6</text>
<text x="102.7" y="123.9">VIN</text>
<text x="113.5" y="123.9">FB</text>
<text x="120.4" y="122.8">2</text>
<text x="102.7" y="126.4">EN</text>
<text x="96.9" y="132.9">3</text>
<text x="102.7" y="134">GND</text>
<text x="91.8" y="231.9">3</text>
<text x="97.6" y="233">VIN</text>
<text x="102.8" y="233">VOUT</text>
<text x="112.8" y="231.9">2</text>
<text x="103.6" y="242.7" transform="rotate(-90 103.6 242.7)">GND</text>
<text x="102.5" y="248.5" transform="rotate(-90 102.5 248.5)">1</text>
</g>
<g font-size="1.8" fill="#808080">
<text x="139.7" y="75.5">SENSE0/1.2A</text>
<text x="139.7" y="73">ENABLE/A1/1.2B</text>
<text x="139.7" y="80.6">GND/1.4A</text>
<text x="139.7" y="78.1">OUT0/D8/1.3C</text>
<text x="124.5" y="189.8">VSENSE/1.1C</text>
</g>
<g font-size="1.8" fill="#800000">
<text x="100.3" y="138.3">U6</text>
<text x="100.3" y="140.9">TPS61220</text>
</g>
</svg>
